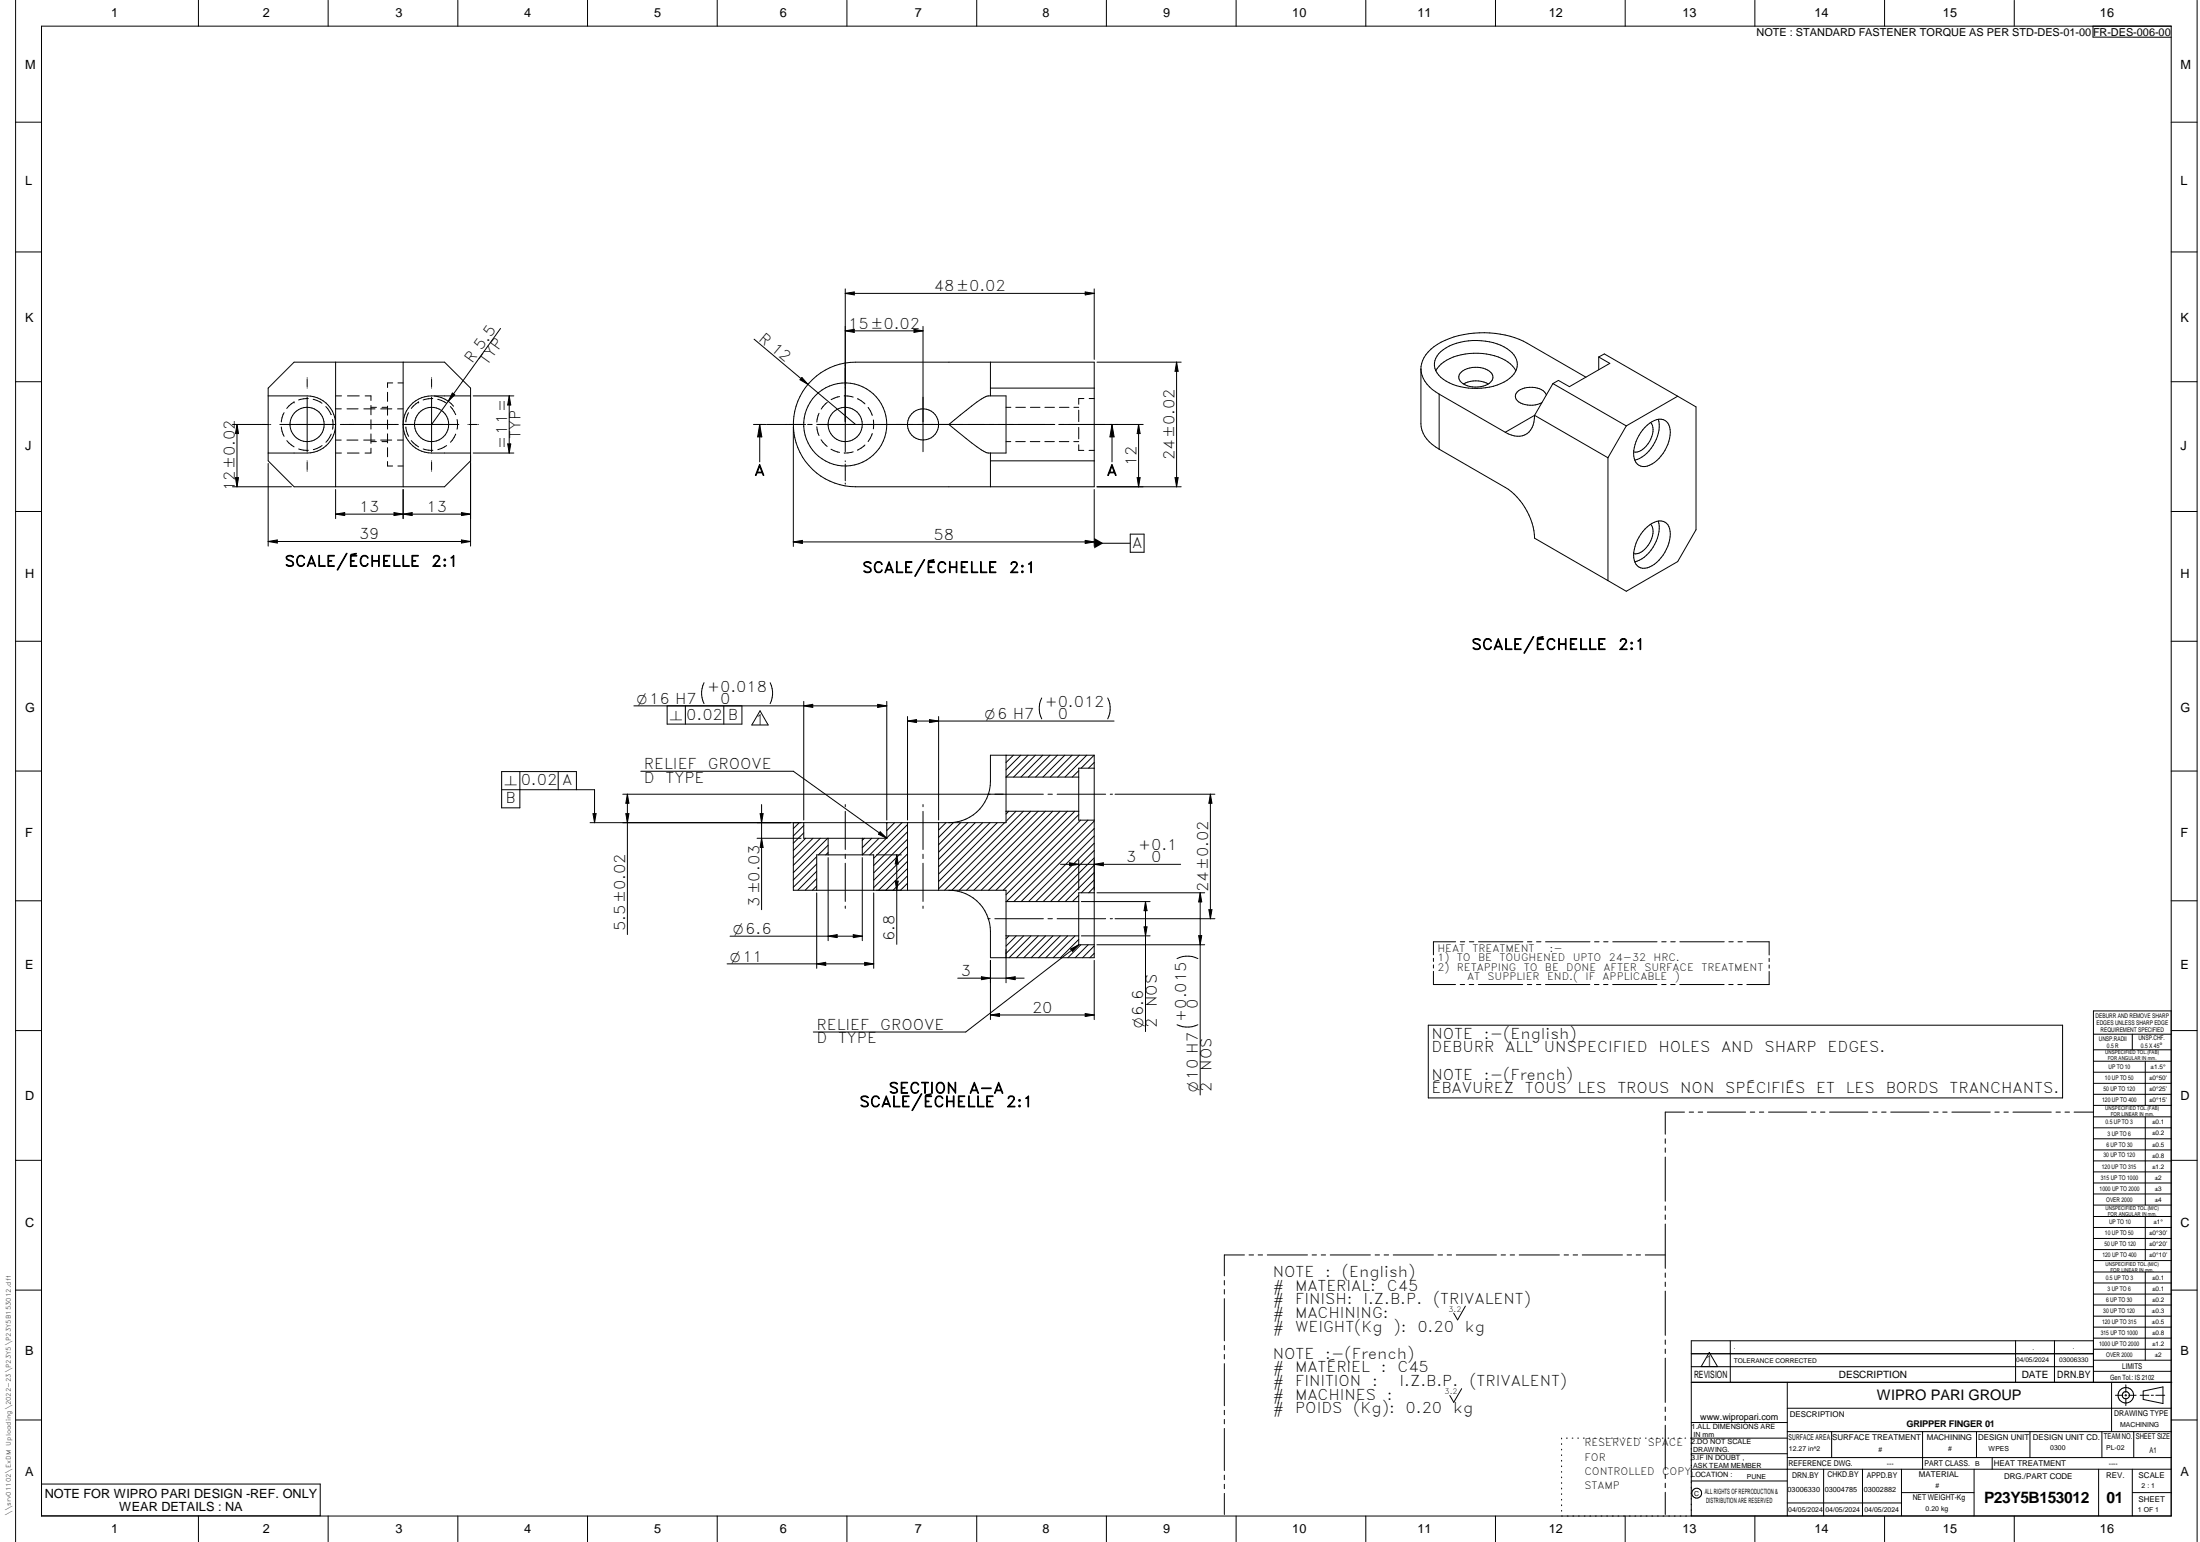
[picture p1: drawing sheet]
<svg xmlns="http://www.w3.org/2000/svg" width="848mm" height="594mm" viewBox="0 0 848 594" stroke-linecap="round" stroke-linejoin="round" font-family="sans-serif">
<g fill="none" stroke="#000" stroke-width=".39">
<path d="M6 .1v593.9M16 10.1h821v574h-821zM76.5 .1v10M126.5 .1v10M176.5 .1v10M226.5 .1v10M276.5 .1v10M326.5 .1v10M376.5 .1v10M426.5 .1v10M476.5 .1v10M526.5 .1v10"/>
<path d="M576.5 .1v10M626.5 .1v10M676.5 .1v10M726.5 .1v10M776.5 .1v10M806.8 10.1v4.2l30.2 .1M847 .1v593.9M6 47.1h10M837 47.1h10M6 97.1h10M837 97.1h10M325.8 113l3.5-.5v1.1z"/>
<path d="M325.8 111.3v62.7M325.8 113h96M418.3 112.5l3.5 .5-3.5 .6zM421.8 111.3v27.2M129.4 139.5v48M155.4 139.5v48M193 126.5l-26.6 37M290.7 130.7l39.1 32.8M325.8 127.5l3.5-.6v1.2zM325.8 127.5h30M352.3 126.9l3.5 .6-3.5 .6zM355.8 125.7v48.3"/>
<path d="M381.8 139.5v13M422.9 139.5h32.4M453.6 139.5v48M453.6 139.5l.6 3.5h-1.2zM554.6 136.3a20.9 20.9 0 0 1 18-4.9 15.3 15.3 0 0 1 11.6 6.2 6.1 6.1 0 0 1-2.2 8.2 23.6 23.6 0 0 1-26.6-.4 6.1 6.1 0 0 1-.8-9.1zM616.3 137.5l4.3 2.5-15.6 9-4.2-2.4-2.2 1.2M616.3 137.5v5M616.3 137.5l2.1-1.1 28.3 16.3M6 147.1h10M103.4 152.5h10a17.7 17.7 0 0 1 10.1 1.3 10.9 10.9 0 0 1 5.9 9.7M109.5 159l-.8 2-.2 1.6M113.4 154.9h.1"/>
<path d="M113.4 154.9l-2.9 2.5M118.4 145.5v.2M118.4 146.1v2.9M118.4 149.4v.1M118.4 153v21M118.8 153.5l-3.7 .6M120.7 153.8l3.4 1.6M125.6 156.6l2 3.2M129.4 152.5h2.3M129.4 157.5h2.2M133.8 157.5h4.2M133.9 152.5h4.6"/>
<path d="M140.3 157.5h4.3M140.8 152.5h2.2v1.8M143 156.9h2.1M143 156.2v3.6M146.8 157.5h4.2M147.3 156.9h2.1M149.4 151.1v3.5M149.4 156.5v3.5M151.4 147.5h-2v1.8M153.2 157.5h2.2M153.4 147.5h2M157.5 159l-.8 2-.2 1.6"/>
<path d="M161.4 154.9h.1M161.4 154.9l-2.9 2.5M166.4 153v21M166.4 145.5v.2M166.4 146.1v2.9M166.4 149.4v.1M166.8 153.5l-3.7 .6M167.4 152.6a10.8 10.8 0 0 1 5.4 2M168.7 153.8l3.4 1.6M172.8 154.6l2 1.9M173.6 156.6l2 3.2M174.4 151.4l.9 .7-2.5 2.5z"/>
<path d="M181.4 152.5h-15a11 11 0 0 0-11 11 11 11 0 0 0 11 11h15M182.4 152.5h15.7M196.3 152.5l.6 3.5h-1.2zM196.3 152.5v22M309.1 145.4l2.3 2.7-3-1.8zM313.2 146.2a23.8 23.8 0 0 1 16.6-6.7h92v48h-92a24 24 0 0 1-22.2-15 24 24 0 0 1 5.6-26.3zM315.7 159.2l-.8 3.4M318.9 155l-2.3 2.6M323.6 152.8l-3.2 1.2M325.4 152.5l3.5 .5M330.6 153.6l2.8 2M334.6 157l1.7 3.1"/>
<path d="M381.8 149.5h40M387.8 156.9h1.9M391.6 156.9h3.7M397.2 156.9h3.7M402.8 156.9h3.7M408.4 156.9h3.7M414 156.9h1.8M415.8 158v4.4M417.8 153.5h-2v2.2M419.9 153.5h1.9M547.8 142.1v21.2a11.7 11.7 0 0 0 7 9.8M553.5 142.9a14.7 14.7 0 0 1 11.3-6.5 22.8 22.8 0 0 1 17.5 3.9l2.1 2.6"/>
<path d="M554.8 151.8l25.5 14.7M554.8 151.8v21.3M562.9 143.8a9 9 0 0 1 12.3 .3 3.2 3.2 0 0 1-2.5 4.4 9.4 9.4 0 0 1-9.8-1.7 2.4 2.4 0 0 1 0-3zM573.7 147.9a10.3 10.3 0 0 0-9.6 0M596.1 152.2a6.5 6.5 0 0 0-7.4-2.9 4.4 4.4 0 0 0-4.5 3.4 4.5 4.5 0 0 0 4.7 3.3h2.9l2.6-.9M598.6 147.8l-7 12.2M598.6 147.8l28.3 16.3M611.4 145.3l-22.7-13.1a37.2 37.2 0 0 0-34.6 .5 11 11 0 0 0-6.2 10.8 13.1 13.1 0 0 0 6.9 8.3M646.7 152.7l-19.8 11.4M646.7 152.7l7.1 4.1v47.3l-7.1 12.3-19.8 11.4-7.1-4.1M837 147.1h10M89.6 163.5h14.2"/>
<path d="M91.4 163.5v24M91.4 163.5l.5 3.5h-1.1zM103.4 178.6v31.8M104.3 163.5h.1M107.9 163.5h21.5M108.5 164.5l.2 1.6 .8 2M110.6 169.8l2.8 2.4M115.1 173l2 .4 1.8 .1M118.4 177.5v.2M118.4 178.1v2.8M124.2 171.7l-3.4 1.5M127.7 167.3l-2.1 3.1"/>
<path d="M128.2 161.6l.2 1.9-.2 1.9M129.4 174.5h2.2M129.4 169.5h2.1M129.4 163.5a11 11 0 0 1-11 11h-15M131.2 163.5h22.3M133.7 169.5h4.3M133.9 174.5h4.5M140.2 169.5h4.3M143 170.1h2.1M143 172.7v1.8h-2.3M143 161.7v3.6M143 167.2v3.6"/>
<path d="M146.7 169.5h4.3M147.2 170.1h2.2M149.4 161.8v3.5M149.4 167.1v3.5M149.4 172.5v3.5M149.4 177.8v1.7h1.9M153.2 169.5h2.2M153.4 179.5h2M155.4 163.5h21.5M156.5 164.5l.2 1.6 .8 2M158.5 169.8l2.9 2.4M163.2 173l1.9 .4 1.8 .1"/>
<path d="M166.4 177.5v.2M166.4 178.1v2.8M172.2 171.7l-3.4 1.5M175.6 167.3h.1M175.6 167.3l-1.9 3.1M176.2 161.6l.2 1.9-.2 1.9M180.4 163.5h.1M180.9 163.5h2.9M181.4 177.5l-10 10h-58l-10-10v-28l10-10h58l10 10v60.9M182.4 174.5h15.7M184.2 163.5h.2M195.7 171h1.2l-.6 3.5z"/>
<path d="M290.4 163.5h4.8M292.9 163.5l.8 4.8h-1.6zM292.9 163.5v14.4M295.5 163.5h15.1M305.8 164.6v45.9M311.4 163.5h1.7M314.9 164.4l.8 3.4M314.9 163.5h91.7M316.5 169.4l2.4 2.6M320.3 173.1l3.3 1.2M325.8 177.5v.4M325.8 178.8v6.5"/>
<path d="M328.9 174.1l-3.5 .4M333.4 171.4l-2.8 2M336.3 167l-1.7 3.1M336.7 161.8v3.4M365.8 163.5a84.8 84.8 0 0 1 14.7-10.9l7.3-.1v22h-7.3a58.8 58.8 0 0 1-12.5-9.1zM381.8 174.5v13M381.8 177.5h40M387.8 170.1h1.8M391.5 170.1h3.7M397.2 170.1h3.7M402.8 170.1h3.6M408.3 170.1h3.7"/>
<path d="M413.9 170.1h1.9M415.8 164.7v4.4M415.8 171.4v2.1h2M419.8 173.5h2M428.7 163.5v14.4M428.7 163.5l.8 4.8h-1.6zM438.9 163.5l.6 3.5h-1.1zM438.9 163.5v24M440.7 163.5h-32.6M554.8 173.1l25.5 14.7a25.1 25.1 0 0 1 11.3 19.5l28.2 16.4M591.6 160l-11.3 6.5M591.6 160a7.4 7.4 0 0 1-4.7 7.9 8.8 8.8 0 0 1-6.6-1.4"/>
<path d="M591.6 160l28.2 16.4M619.8 176.4v47.3M626.9 164.1l-7.1 12.3M636.3 162.8a7 7 0 0 1-1 8.2 5.8 5.8 0 0 1-5.5 3.1M639.2 161.5a14.4 14.4 0 0 1-7.2 15.2l-1.8 .5M643.8 167.6a14.7 14.7 0 0 1-8.8 12 4.2 4.2 0 0 1-5.2-4.9 14.8 14.8 0 0 1 8.8-13 4.2 4.2 0 0 1 5.3 4.8l-.1 1.1M6 197.1h10M89.6 187.5h22.8M90.8 184h1.1l-.5 3.5zM118.4 181.4v.1M129.4 198.1h52M129.4 198.1l3.5-.6v1.1z"/>
<path d="M129.4 188.6v11.2M151.9 197.5l3.5 .6-3.5 .5zM155.4 198.1l3.5-.6v1.1zM155.4 188.6v11.2M166.4 181.4v.1M177.9 197.5l3.5 .6-3.5 .5zM325.8 186.1v.4M421.8 188.6v21.9M422.9 187.5h32.4M438.4 184h1.1l-.6 3.5zM453 184h1.2l-.6 3.5zM837 197.1h10"/>
<path d="M103.4 208.6l3.5-.6v1.2zM103.4 208.6h78M177.9 208l3.5 .6-3.5 .6zM305.8 208.8l3.5-.6v1.2zM305.8 208.8h116M418.3 208.2l3.5 .6-3.5 .6zM421.8 209.3h13.9M435.7 205.8h5.3v7h-5.3zM634.1 203.8a7.6 7.6 0 0 1 7-2.9 5 5 0 0 1 2.7 5.9 14.7 14.7 0 0 1-8.8 12 4 4 0 0 1-5.2-3.9 15 15 0 0 1 4.3-11.1zM636.3 202a6.9 6.9 0 0 1-1 8.1 5.8 5.8 0 0 1-5.5 3.2M639.2 200.7a14.1 14.1 0 0 1-9 15.8M6 247.1h10"/>
<path d="M837 247.1h10M244.3 271.9h97.5M257.2 271.9v7.1h28.8v-7.1M264.2 271.9v7.1M271.4 263a9.1 9.1 0 0 0 0 8.1M279 271.9v7.1M293 273.9l3.1 5.4h-6.3zM296.9 263a9.1 9.1 0 0 1 0 8.1M309.8 270.2v45.7M309.8 271.9l3.5-.5v1.1zM338.3 271.4l3.5 .5-3.5 .6zM341.8 270.2v45.7"/>
<path d="M349.8 277.8l3.5-.6v1.2zM349.8 276.1v39.8M349.8 277.8h79.7M358.3 277.2l3.5 .6-3.5 .6zM361.8 276.1v39.8M401.6 268.9a9 9 0 0 0 0 8M427 268.9a9 9 0 0 1 0 8M6 297.1h10M200.4 297.3v13.9h-7v-13.9h28.8v6.9M215.2 297.3v6.9M247 297.1h58.8l36 25.9M387.8 291v25.9h-160.3"/>
<path d="M387.8 299.4h28M390.7 291l-2.9 2.8M393.5 291l-5.7 5.6M396.3 291l-8.4 8.4M399.1 291l-8.4 8.4M402 291l-8.4 8.4M404.8 291l-8.4 8.4M407.6 291l-8.4 8.4M410.5 291l-8.5 8.4M413.3 291l-8.4 8.4M415.8 296.9l-2.5 2.5M416.1 291l-8.4 8.4"/>
<path d="M418.9 291l-8.4 8.4M421.8 291l-5 5M421.8 296h-6v20h6M421.8 293.8l-2.2 2.2M837 297.1h10M193.4 304.2h35.8v12.7M228.6 313.5h1.2l-.6 3.4zM241.3 313.5h1.1l-.5 3.4zM241.9 306v54M241.9 306l.5 3.5h-1.1zM293 313.5h1.2l-.6 3.4zM293.6 310v40.5"/>
<path d="M305.8 316.9v26.1h82v35.6M308.1 316.9l-2.3 2.3M309.8 316.9v6.1h32M309.8 318.1l-4 4M325.8 310v.8M325.8 312.6v14.7M341.8 316.9v6.1M342 316.9l-.2 .3M344.8 316.9l-3 3.1M347.7 316.9l-5.9 5.9M349.8 316.9v26.1M349.8 317.7l-13 13"/>
<path d="M355.8 310v.8M355.8 312.6v14.7M361.8 316.9v26.1M364.7 316.9l-2.9 2.9M365.8 316.9a15.9 15.9 0 0 0 16-16v-9.9h40v78h-40v-10.1a15.9 15.9 0 0 0-16-15.9M367.5 316.9l-5.7 5.7M370.3 316.9l-8.5 8.6M373.1 316.9l-11.3 11.4M376 316.9l-14.2 14.2M378.8 316.9l-17 17M381.6 316.9l-19.8 19.9M384.4 316.9l-22.6 22.7"/>
<path d="M387.3 316.9l-25.5 25.5M387.8 312.5h28M388.8 312.5l-1 1.1M391.7 312.5l-3.9 3.9M394.5 312.5l-30.4 30.5M397.3 312.5l-30.4 30.5M400.2 312.5l-30.4 30.5M402.2 306h-162.1M403 312.5l-30.4 30.5M404 306h1.7M405.8 312.5l-30.4 30.5M407.5 306h18.7"/>
<path d="M408.6 312.5l-30.4 30.5M411.5 312.5l-30.4 30.5M414.3 312.5l-30.4 30.5M415.8 313.9l-29.1 29.1M416.6 316l-28.8 28.7M419.4 316l-31.4 31.3M421.8 319.2l-28.1 28.1M421.8 316.4l-31 30.9M428 306h.8M429.9 306h38.4M466.6 306l.6 3.5h-1.2zM466.6 306v47.9"/>
<path d="M291.8 323h17M293.6 323l.6 3.5h-1.2zM309.8 320.9l-4 4M310.6 323l-4.8 4.7M313.4 323l-7.6 7.5M314.8 330l-9 9M314.8 332.9l-9 8.9M314.8 338.5l-4.4 4.5M314.8 335.7l-7.2 7.3M316.2 323l-10.4 10.4M319.1 323l-13.3 13.2M319.2 323v6.4"/>
<path d="M319.2 330.4v32M319.2 325.6l-3.7 3.8M319.2 328.5l-.9 .9M325.8 329.1v1.7M325.8 332.6v14.7M332.4 323v6.4M332.4 330.4v32M333.2 323l-.8 .7M336 323l-3.6 3.6M337.9 329.4h9.5M338.8 323l-6.4 6.4M339.3 320.5l2.5 2.5-3.2-1.6z"/>
<path d="M341.7 323l-6.4 6.4M345.1 339.5h1.1l-.5 3.5zM345.7 329.4l.5 3.5h-1.1zM345.7 329.4v34.4M349.8 337.4l-5.5 5.6M349.8 320.5l-13 13M349.8 323.3l-13 13M349.8 326.1l-13 13M349.8 329l-13 13M349.8 334.6l-8.3 8.4M349.8 331.8l-11.1 11.2M355.8 329.1v1.7"/>
<path d="M355.8 332.6v14.7M408.8 333h46.3M412.3 332.4l3.5 .6-3.5 .5zM415.8 331.2v11.7M421.8 333l3.5-.6v1.1zM421.8 336.2l-11.2 11.1M421.8 327.7l-19.7 19.6M421.8 339l-4.9 5M421.8 330.5l-16.8 16.8M421.8 322l-25.3 25.3M421.8 333.3l-14 14M421.8 324.9l-22.5 22.4"/>
<path d="M6 347h10M314.8 341.3l-1.6 1.7M314.8 344v29.1M325.8 349.1v.9M336.8 343v-13.6h-22v13.6M336.8 344v29.1M349.8 340.3l-2.7 2.7M355.8 349.1v.9M380.8 353.9h.9M383.5 353.9h18.7M387.8 347.3h28M404 353.9h1.7"/>
<path d="M407.5 353.9h18.7M415.8 345l-2.4 2.3M416.9 347.3h26.5M421.8 344h-6v20M421.8 341.8l-2.1 2.2M422.9 344h41.5M428 353.9h.8M429.9 353.9h38.4M441 357.1h1.2l-.6 3.5zM441.6 347.3v50.1M441.6 347.3l.6 3.6h-1.2zM462.7 344v77.9"/>
<path d="M462.7 344l.6 3.5h-1.2zM466 350.5h1.2l-.6 3.4zM837 347h10M280.3 371.3h56.5M281.4 360.7h51M314.8 371.3l3.5-.5v1.1zM319.2 360.7l3.5-.6v1.1zM328.9 360.1l3.5 .6-3.5 .5zM333.3 370.8l3.5 .5-3.5 .6zM369.2 376.9h25.6M378.3 376.3l3.5 .6-3.5 .5zM381.8 370v22.8"/>
<path d="M387.8 360.6h28M387.8 376.9l3.5-.6v1.1zM388.9 360.6l-1.1 1.1M391.8 360.6l-4 3.9M394.6 360.6l-6.8 6.7M397.4 360.6l-8.4 8.4M400.3 360.6l-8.5 8.4M403.1 360.6l-8.4 8.4M405.9 360.6l-8.4 8.4M408.7 360.6l-8.4 8.4M411.6 360.6l-8.5 8.4M412.7 365.6l3.1-1.6-2.4 2.6z"/>
<path d="M414.4 360.6l-8.4 8.4M415.8 364h6M415.8 364l-43.5 33.6h-58.8M415.8 362l-7 7M416.6 364l-5 5M416.9 360.6h26.5M419.5 364l-5 5M421.8 370v22.8M421.8 367.3l-1.7 1.7M421.8 364.4l-4.5 4.6M422.9 364h41.5M461.8 369.3a9 9 0 0 0-8.1 0"/>
<path d="M462.1 360.5h1.2l-.6 3.5zM552.6 369.2v1.2M552.6 371.7v1.3M552.6 374.2v5.1h8.5M561.1 362.8h-8.5v5.1M562.9 379.3h1.7M562.9 362.8h1.7M566.4 379.3h1.7M566.4 362.8h1.8M569.9 379.3h17.1M569.9 362.8h17.1M588.8 379.3h1.7"/>
<path d="M588.8 362.8h1.7M592.3 379.3h1.7M592.3 362.8h1.7M595.8 379.3h17.1M595.8 362.8h17.1M614.6 379.3h1.8M614.7 362.8h1.7M618.2 379.3h1.6M618.2 362.8h1.7M621.7 379.3h17M621.7 362.8h17.1M640.5 379.3h1.7"/>
<path d="M640.6 362.8h1.7M644 379.3h1.8M644.1 362.8h1.7M647.5 379.3h17.1M647.6 362.8h17.1M666.4 379.3h1.7M666.5 362.8h1.6M669.9 379.3h1.7M670 362.8h1.7M673.4 362.8h8.6v5.1M682 374.3v5h-8.6M682 369.2v1.3"/>
<path d="M682 371.8v1.2M6 397h10M381.8 391l3.5-.5v1.1zM381.8 391h40M418.3 390.5l3.5 .5-3.5 .6zM453.7 394.8a9.4 9.4 0 0 0 8.1 0M550.6 395h244.5v28h-244.5zM807 398.4h30M822 398.4v6.1M837 397h10M837 389.5h-30v143.1M807 404.5h30"/>
<path d="M807 408.9h30M807 413.1h30M807 417.4h30M827 408.9v17M641.9 438.7v1.8M649.4 428.5h-7.5v8.5M651.2 428.5h1.7M654.6 428.5h1.8M658.2 428.5h14.7M674.7 428.5h1.7M678.2 428.5h1.7M681.7 428.5h14.8"/>
<path d="M698.3 428.5h1.7M701.8 428.5h1.7M705.3 428.5h14.7M721.9 428.5h1.7M725.3 428.5h1.8M728.9 428.5h14.7M745.4 428.5h1.7M748.9 428.5h1.7M752.4 428.5h14.8M769 428.5h1.7M772.5 428.5h1.7M776 428.5h14.7"/>
<path d="M792.6 428.5h1.7M796 428.5h1.8M799.5 428.5h7.4M807 421.6h30M807 425.9h30M807 430.3h30M807 434.5h30M807 438.7h30M827 430.3v34M6 447h10M641.9 442.3v1.6M641.9 445.8v17"/>
<path d="M807 443h30M807 447.3h30M807 451.5h30M807 455.8h30M807 460h30M837 447h10M641.9 464.6v1.7M641.9 468.1v1.7M641.9 471.6v17.1M807 464.3h30M807 468.7h30M807 472.9h30"/>
<path d="M807 477.1h30M827 468.7v16.9M6 497h10M472 493.4v1.6M472 496.8v1.8M479.7 483.5h-7.7v8M481.5 483.5h1.7M485 483.5h1.7M488.5 483.5h15.5M505.8 483.5h1.7M509.3 483.5h1.7M512.8 483.5h15.5"/>
<path d="M530.1 483.5h1.7M533.6 483.5h1.7M537.1 483.5h15.5M554.4 483.5h1.7M557.9 483.5h1.7M561.4 483.5h15.5M578.7 483.5h1.6M582.2 483.5h1.7M585.6 483.5h15.5M603 483.5h1.6M606.4 483.5h1.8M609.9 483.5h15.5"/>
<path d="M627.2 483.5h1.7M630.7 483.5h1.7M634.2 483.5h7.7M641.9 490.4v1.7M641.9 493.9v1.7M641.9 497.4v17.1M807 481.4h30M807 485.6h30M807 490.1h30M807 494.3h30M807 498.6h30M827 490.1v33.9"/>
<path d="M837 497h10M472 500.3v16.3M472 518.3v1.8M564.9 503.2l-3 5.3-1.5-2.6M641.9 516.3v1.6M641.9 519.8v1.7M667 516.6v16M777 516.6v16M792 516.6v16M807 502.8h30M807 507.1h30M807 511.3h30"/>
<path d="M807 515.5h30M807 519.8h30M807 516.6h-155v67.5M472 521.8v1.7M472 525.4v16.2M563.5 535l-3.1 5.3-1.5-2.7M641.9 523.2v17.1M652 532.6h185.2M652 521.5h155M652 526.5h155M658.9 521l3.2 5.5h-6.3zM689 532.6v51.4"/>
<path d="M807 524h30M807 528.3h30M814 532.6v19M815.5 537.5h2.8M819.1 537.5h.7M819.5 533.5v2.9M819.5 537.2v.7M819.5 538.7v2.8M820.6 537.5h2.9M825 537.5h3.4M826.2 535.9l7.6-1.6v6.4l-7.6-1.5zM829.3 537.5h.8"/>
<path d="M831 537.5h3.5M6 547.1h10M472 543.3v1.7M472 546.9v1.7M472 550.3v16.2M602 554.1v.3M602 556.2v.3M602 558.3v.3M603.8 554.1h.4M606 554.1h.3M608.2 554.1h.3M610.4 554.1h.3"/>
<path d="M612.6 554.1h.3M614.7 554.1h.3M616.9 554.1h.3M619.1 554.1h.3M621.2 554.1h.3M623.4 554.1h.3M625.6 554.1h.3M627.8 554.1h.3M629.9 554.1h.4M632.1 554.1h.3M634.3 554.1h.3M636.5 554.1h.3"/>
<path d="M638.6 554.1h.3M640.8 554.1h.3M641.9 542.1v1.7M641.9 545.6v1.7M641.9 549.1v17M643 554.1h.3M645.2 554.1h.3M647.3 554.1h.4M649.5 554.1h.3M652 548h37M689 542.5h148M689 551.6h148"/>
<path d="M689 554.1h-37.3M706.1 551.6v10M741.1 551.6v14.4M761.9 551.6v10M782.5 551.6v10M810.3 551.6v10M822.5 551.6v10M837 547.1h10M16 571.8h107.4v12.2h-107.4M472 568.3v1.8M472 571.8v1.7M472 575.4v8.1"/>
<path d="M602 560.5v.3M602 562.6v.3M602 564.8v.3M602 566.9v.3M602 569v.3M602 571.2v.3M602 573.3v.4M602 575.5v.3M602 577.6v.3M602 579.8v.3M641.9 567.9v1.7M641.9 571.4v1.8"/>
<path d="M641.9 574.9v8.6M652 570.6h37M652 560.1h37M689 561.6h148M689 579h44M703 566v18M718 566v18M733 575.1h28M733 566v18M761 566v18M768 561.6v4.4M809 566v18"/>
<path d="M822 566v18M822 575.1h15M837 566h-185M76.5 584.1v9.9M126.5 584.1v9.9M176.5 584.1v9.9M226.5 584.1v9.9M276.5 584.1v9.9M326.5 584.1v9.9M376.5 584.1v9.9M426.5 584.1v9.9M476.5 584.1v9.9"/>
<path d="M526.5 584.1v9.9M576.5 584.1v9.9M602 581.9v.3M626.5 584.1v9.9M652 584h185M676.5 584.1v9.9M726.5 584.1v9.9M776.5 584.1v9.9"/>
<circle cx="118.4" cy="163.5" r="6.6"/>
<circle cx="166.4" cy="163.5" r="6.6"/>
<circle cx="325.8" cy="163.5" r="6.6"/>
<circle cx="325.8" cy="163.5" r="16"/>
<circle cx="355.8" cy="163.5" r="6"/>
<circle cx="819.5" cy="537.5" r="2.99"/>
<circle cx="819.5" cy="537.5" r="1.39"/>
<circle cx="654.1" cy="575.3" r="1.9"/>
</g>
<g fill="#000">
<path d="M325.8 113l3.5-.5v1.1zM418.3 112.5l3.5 .5-3.5 .6zM325.8 127.5l3.5-.6v1.2zM352.3 126.9l3.5 .6-3.5 .6zM174.4 151.4l.9 .7-2.5 2.5zM196.3 152.5l.6 3.5h-1.2zM309.1 145.4l2.3 2.7-3-1.8zM453.6 139.5l.6 3.5h-1.2zM91.4 163.5l.5 3.5h-1.1zM195.7 171h1.2l-.6 3.5zM292.9 163.5l.8 4.8h-1.6zM428.7 163.5l.8 4.8h-1.6z"/>
<path d="M438.9 163.5l.6 3.5h-1.1zM90.8 184h1.1l-.5 3.5zM129.4 198.1l3.5-.6v1.1zM151.9 197.5l3.5 .6-3.5 .5zM155.4 198.1l3.5-.6v1.1zM177.9 197.5l3.5 .6-3.5 .5zM438.4 184h1.1l-.6 3.5zM453 184h1.2l-.6 3.5zM103.4 208.6l3.5-.6v1.2zM177.9 208l3.5 .6-3.5 .6zM305.8 208.8l3.5-.6v1.2zM418.3 208.2l3.5 .6-3.5 .6z"/>
<path d="M421.8 207.3l3.5 2-3.5 2zM309.8 271.9l3.5-.5v1.1zM338.3 271.4l3.5 .5-3.5 .6zM349.8 277.8l3.5-.6v1.2zM358.3 277.2l3.5 .6-3.5 .6zM228.6 313.5h1.2l-.6 3.4zM241.3 313.5h1.1l-.5 3.4zM241.9 306l.5 3.5h-1.1zM293 313.5h1.2l-.6 3.4zM466.6 306l.6 3.5h-1.2zM293.6 323l.6 3.5h-1.2zM339.3 320.5l2.5 2.5-3.2-1.6z"/>
<path d="M345.7 329.4l.5 3.5h-1.1zM345.1 339.5h1.1l-.5 3.5zM412.3 332.4l3.5 .6-3.5 .5zM421.8 333l3.5-.6v1.1zM441.6 347.3l.6 3.6h-1.2zM441 357.1h1.2l-.6 3.5zM462.7 344l.6 3.5h-1.2zM466 350.5h1.2l-.6 3.4zM314.8 371.3l3.5-.5v1.1zM319.2 360.7l3.5-.6v1.1zM328.9 360.1l3.5 .6-3.5 .5zM333.3 370.8l3.5 .5-3.5 .6z"/>
<path d="M378.3 376.3l3.5 .6-3.5 .5zM387.8 376.9l3.5-.6v1.1zM412.7 365.6l3.1-1.6-2.4 2.6zM462.1 360.5h1.2l-.6 3.5zM381.8 391l3.5-.5v1.1zM418.3 390.5l3.5 .5-3.5 .6z"/>
</g>
<g font-size="6">
<text x="764.8" y="578.9">P23Y5B153012</text>
<text x="812.1" y="578.9">01</text>
</g>
<g font-size="5.7">
<text x="360" y="112.2">48±0.02</text>
<text x="292.2" y="130.8" transform="rotate(40 292.2 130.8)">R 12</text>
<text x="327" y="126.6">15±0.02</text>
<text x="182.1" y="140.2" transform="rotate(-54 182.1 140.2)">R 5.5</text>
<text x="187.8" y="141.2" transform="rotate(-54 187.8 141.2)">TYP</text>
<text x="195.5" y="173.1" transform="rotate(-90 195.5 173.1)">=11=</text>
<text x="200.7" y="169.1" transform="rotate(-90 200.7 169.1)">TYP</text>
<text x="438.1" y="179.5" transform="rotate(-90 438.1 179.5)">12</text>
<text x="452.7" y="177.4" transform="rotate(-90 452.7 177.4)">24±0.02</text>
<text x="290.8" y="183.2">A</text>
<text x="426.6" y="183.2">A</text>
<text x="90.5" y="189.4" transform="rotate(-90 90.5 189.4)">12±0.02</text>
<text x="138.4" y="197.2">13</text>
<text x="164.4" y="197.2">13</text>
<text x="138.4" y="207.8">39</text>
<text x="359.9" y="207.9">58</text>
<text x="436.4" y="211">A</text>
<text x="109.7" y="218.2">SCALE/ÉCHELLE</text>
<text x="166.3" y="218.2">2:1</text>
<text x="332.4" y="220.6">SCALE/ÉCHELLE</text>
<text x="388.9" y="220.6">2:1</text>
<text x="567.2" y="250.3">SCALE/ÉCHELLE</text>
<text x="623.8" y="250.3">2:1</text>
<text x="272.6" y="266.5">+0.018</text>
<text x="277.6" y="271.1">0</text>
<text x="402.8" y="272.4">+0.012</text>
<text x="264.5" y="277.2">0.02 B</text>
<text x="291" y="279.2">1</text>
<text x="407.8" y="276.9">0</text>
<text x="248.2" y="296.2">RELIEF</text>
<text x="272.8" y="296.2">GROOVE</text>
<text x="200.7" y="302.5">0.02 A</text>
<text x="248.2" y="301.5">D</text>
<text x="256.6" y="301.5">TYPE</text>
<text x="194.9" y="309.5">B</text>
<text x="438.8" y="327.6">+0.1</text>
<text x="434.1" y="332.1">3</text>
<text x="443.7" y="332.1">0</text>
<text x="465.7" y="343.8" transform="rotate(-90 465.7 343.8)">24±0.02</text>
<text x="292.7" y="349.2" transform="rotate(-90 292.7 349.2)">3±0.03</text>
<text x="241" y="358.8" transform="rotate(-90 241 358.8)">5.5±0.02</text>
<text x="344.8" y="362.6" transform="rotate(-90 344.8 362.6)">6.8</text>
<text x="370.4" y="376">3</text>
<text x="446" y="388.1" transform="rotate(-90 446 388.1)">NOS</text>
<text x="461.8" y="388.6" transform="rotate(-90 461.8 388.6)">0</text>
<text x="397.8" y="390.2">20</text>
<text x="457.2" y="393.6" transform="rotate(-90 457.2 393.6)">+0.015</text>
<text x="314.7" y="396.7">RELIEF</text>
<text x="314.7" y="402">D</text>
<text x="323.1" y="402">TYPE</text>
<text x="339.3" y="396.7">GROOVE</text>
<text x="446" y="396.2" transform="rotate(-90 446 396.2)">2</text>
<text x="551.8" y="400.2">NOTE</text>
<text x="572" y="400.2">:-(English)</text>
<text x="551.8" y="405.5">DEBURR</text>
<text x="580.3" y="405.5">ALL</text>
<text x="595.2" y="405.5">UNSPECIFIED</text>
<text x="639.3" y="405.5">HOLES</text>
<text x="663.5" y="405.5">AND</text>
<text x="680.1" y="405.5">SHARP</text>
<text x="704.5" y="405.5">EDGES.</text>
<text x="467" y="412.5" transform="rotate(-90 467 412.5)">NOS</text>
<text x="551.8" y="416">NOTE</text>
<text x="572" y="416">:-(French)</text>
<text x="342.6" y="421.2">SECTION</text>
<text x="373.6" y="421.2">A-A</text>
<text x="467" y="420.6" transform="rotate(-90 467 420.6)">2</text>
<text x="551.8" y="421.3">ÉBAVUREZ</text>
<text x="587.8" y="421.3">TOUS</text>
<text x="608.1" y="421.3">LES</text>
<text x="623.5" y="421.3">TROUS</text>
<text x="647.7" y="421.3">NON</text>
<text x="665.1" y="421.3">SPÉCIFIÉS</text>
<text x="700.2" y="421.3">ET</text>
<text x="711.5" y="421.3">LES</text>
<text x="726.9" y="421.3">BORDS</text>
<text x="751.5" y="421.3">TRANCHANTS.</text>
<text x="331.3" y="426.5">SCALE/ÉCHELLE</text>
<text x="387.8" y="426.5">2:1</text>
<text x="490.6" y="492">NOTE</text>
<text x="510.8" y="492">:</text>
<text x="517.3" y="492">(English)</text>
<text x="490.6" y="497.2">#</text>
<text x="499.2" y="497.2">MATERIAL:</text>
<text x="534.7" y="497.2">C45</text>
<text x="490.6" y="502.5">#</text>
<text x="499.2" y="502.5">FINISH:</text>
<text x="525.6" y="502.5">I.Z.B.P.</text>
<text x="552.4" y="502.5">(TRIVALENT)</text>
<text x="490.6" y="507.7">#</text>
<text x="499.2" y="507.7">MACHINING:</text>
<text x="490.6" y="513">#</text>
<text x="499.2" y="513">WEIGHT(Kg</text>
<text x="537.2" y="513">):</text>
<text x="546.4" y="513">0.20</text>
<text x="564.7" y="513">kg</text>
<text x="490.6" y="523.5">NOTE</text>
<text x="510.8" y="523.5">:-(French)</text>
<text x="657" y="526.4">1</text>
<text x="490.6" y="528.7">#</text>
<text x="490.6" y="534">#</text>
<text x="499.2" y="528.7">MATÉRIEL</text>
<text x="499.2" y="534">FINITION</text>
<text x="529" y="534">:</text>
<text x="532.3" y="528.7">:</text>
<text x="538.7" y="528.7">C45</text>
<text x="539.5" y="534">I.Z.B.P.</text>
<text x="566.4" y="534">(TRIVALENT)</text>
<text x="490.6" y="539.2">#</text>
<text x="499.2" y="539.2">MACHINES</text>
<text x="534.7" y="539.2">:</text>
<text x="490.6" y="544.5">#</text>
<text x="499.2" y="544.5">POIDS</text>
<text x="521.7" y="544.5">(Kg):</text>
<text x="541.9" y="544.5">0.20</text>
<text x="560.1" y="544.5">kg</text>
</g>
<text font-size="5.6" x="723.5" y="539.3">WIPRO PARI GROUP</text>
<g font-size="5.4">
<text x="245.5" y="271.1">O16 H7</text>
<text x="258.3" y="277.2">n</text>
<text x="379.6" y="276.9">O6 H7</text>
<text x="194.5" y="302.5">n</text>
<text x="282.6" y="359.8">O6.6</text>
<text x="281.5" y="370.5">O11</text>
<text x="440.7" y="396.2" transform="rotate(-90 440.7 396.2)">O6.6</text>
<text x="461.8" y="420.6" transform="rotate(-90 461.8 420.6)">O10 H7</text>
</g>
<g font-size="4.9">
<text x="42.9" y="6.6">1</text>
<text x="101.3" y="6.7">2</text>
<text x="152.5" y="6.7">3</text>
<text x="202.1" y="6.7">4</text>
<text x="252.1" y="6.7">5</text>
<text x="300.6" y="6.7">6</text>
<text x="352.6" y="6.7">7</text>
<text x="401.9" y="6.7">8</text>
<text x="448.4" y="6.7">9</text>
<text x="498.1" y="6.7">10</text>
<text x="546.4" y="6.7">11</text>
<text x="597" y="6.7">12</text>
<text x="648.5" y="6.6">13</text>
<text x="699.4" y="6.6">14</text>
<text x="749" y="6.7">15</text>
<text x="809.5" y="6.6">16</text>
<text x="9.7" y="26.7">M</text>
<text x="840.6" y="26.7">M</text>
<text x="9.7" y="71.4">L</text>
<text x="840.6" y="71.4">L</text>
<text x="9.7" y="124.2">K</text>
<text x="840.6" y="124.2">K</text>
<text x="9.7" y="173.4">J</text>
<text x="840.6" y="173.4">J</text>
<text x="9.7" y="222.7">H</text>
<text x="840.6" y="222.7">H</text>
<text x="9.7" y="274.3">G</text>
<text x="840.6" y="274.3">G</text>
<text x="9.7" y="322.6">F</text>
<text x="840.6" y="322.6">F</text>
<text x="9.7" y="373.3">E</text>
<text x="840.6" y="373.3">E</text>
<text x="9.7" y="423.8">D</text>
<text x="840.6" y="423.8">D</text>
<text x="9.7" y="472.8">C</text>
<text x="840.6" y="472.8">C</text>
<text x="9.7" y="522.1">B</text>
<text x="840.6" y="522.1">B</text>
<text x="9.7" y="568.7">A</text>
<text x="840.6" y="568.7">A</text>
<text x="17.2" y="577">NOTE FOR WIPRO PARI DESIGN -REF. ONLY</text>
<text x="45.9" y="582.3">WEAR DETAILS : NA</text>
<text x="42.9" y="590.6">1</text>
<text x="101.3" y="590.7">2</text>
<text x="152.5" y="590.7">3</text>
<text x="202.1" y="590.7">4</text>
<text x="252.1" y="590.7">5</text>
<text x="300.6" y="590.7">6</text>
<text x="352.6" y="590.7">7</text>
<text x="401.9" y="590.7">8</text>
<text x="448.4" y="590.7">9</text>
<text x="498.1" y="590.7">10</text>
<text x="546.4" y="590.7">11</text>
<text x="597" y="590.7">12</text>
<text x="648.5" y="590.6">13</text>
<text x="699.4" y="590.5">14</text>
<text x="749" y="590.7">15</text>
<text x="809.5" y="590.5">16</text>
</g>
<text font-size="4.2" x="677.1" y="13.9">NOTE : STANDARD FASTENER TORQUE AS PER STD-DES-01-00FR-DES-006-00</text>
<g font-size="3.9">
<text x="554.1" y="366.8">HEAT</text>
<text x="554.1" y="370.4">1)</text>
<text x="561.6" y="370.4">TO</text>
<text x="567.6" y="366.8">TREATMENT</text>
<text x="569.8" y="370.4">BE</text>
<text x="578" y="370.4">TOUGHENED</text>
<text x="597.3" y="366.8">:-</text>
<text x="606.3" y="370.4">UPTO</text>
<text x="620.2" y="370.4">24-32</text>
<text x="637.5" y="370.4">HRC.</text>
<text x="554.1" y="374">2)</text>
<text x="561.6" y="374">RETAPPING</text>
<text x="565.6" y="377.6">AT</text>
<text x="573.4" y="377.6">SUPPLIER</text>
<text x="587.4" y="374">TO</text>
<text x="595.6" y="374">BE</text>
<text x="596.4" y="377.6">END.(</text>
<text x="603.8" y="374">DONE</text>
<text x="611.2" y="377.6">IF</text>
<text x="617.8" y="377.6">APPLICABLE</text>
<text x="618.2" y="374">AFTER</text>
<text x="633.9" y="374">SURFACE</text>
<text x="645.6" y="377.6">)</text>
<text x="655.9" y="374">TREATMENT</text>
<text x="653" y="530.9">REVISION</text>
<text x="708.9" y="530.9">DESCRIPTION</text>
<text x="779.4" y="530.9">DATE</text>
<text x="793.1" y="530.9">DRN.BY</text>
<text x="610.8" y="557.1">RESERVED</text>
<text x="635.2" y="557.1">SPACE</text>
<text x="610.8" y="562.7">FOR</text>
<text x="610.8" y="568.3">CONTROLLED</text>
<text x="640.7" y="568.3">COPY</text>
<text x="610.8" y="573.8">STAMP</text>
</g>
<text font-size="3.6" x="734.9" y="549.8">GRIPPER FINGER 01</text>
<text font-size="3.5" x="655.4" y="547.1">www.wipropari.com</text>
<g font-size="3.1">
<text x="818.1" y="527.3">LIMITS</text>
<text x="815" y="545.5">DRAWING TYPE</text>
<text x="690" y="546.1">DESCRIPTION</text>
<text x="689.5" y="554.6">SURFACE AREA</text>
<text x="706.2" y="554.6">SURFACE TREATMENT</text>
<text x="742.7" y="554.6">MACHINING</text>
<text x="762.5" y="554.6">DESIGN UNIT</text>
<text x="783.6" y="554.6">DESIGN UNIT CD.</text>
<text x="811" y="554.4">TEAM NO.</text>
<text x="823.3" y="554.5">SHEET SIZE</text>
<text x="828.6" y="559.9">A1</text>
<text x="689.4" y="564.9">REFERENCE DWG.</text>
<text x="690.8" y="569.3">DRN.BY</text>
<text x="704.4" y="569.2">CHKD.BY</text>
<text x="719.6" y="569.3">APPD.BY</text>
<text x="739.7" y="569.1">MATERIAL</text>
<text x="741.8" y="564.7">PART CLASS.</text>
<text x="768.6" y="564.7">HEAT TREATMENT</text>
<text x="772.5" y="569.7">DRG./PART CODE</text>
<text x="811.9" y="569.3">REV.</text>
<text x="824.4" y="569.4">SCALE</text>
<text x="737.3" y="578">NET WEIGHT-Kg</text>
<text x="824.4" y="578.5">SHEET</text>
</g>
<text font-size="3" x="832.4" y="403.9">°</text>
<g font-size="2.8">
<text x="558.3" y="505.4">3.2</text>
<text x="813.4" y="531.5">Gen Tol.: IS 2102</text>
<text x="556.9" y="537.2">3.2</text>
<text x="652.1" y="550.4">1.ALL DIMENSIONS ARE</text>
<text x="652" y="556.4">2.DO NOT SCALE</text>
<text x="652" y="562.5">3.IF IN DOUBT ,</text>
<text x="652" y="569.2">LOCATION :</text>
<text x="657.2" y="575.8">ALL RIGHTS OF REPRODUCTION &amp;</text>
<text x="689.1" y="575">03006330</text>
<text x="703.4" y="574.9">03004785</text>
<text x="718.4" y="575">03002882</text>
<text x="657.7" y="579.2">DISTRIBUTION ARE RESERVED</text>
</g>
<g font-size="2.7">
<text x="817.3" y="549.9">MACHINING</text>
<text x="652.9" y="553.5">IN mm</text>
<text x="652.7" y="559.5">DRAWING.</text>
<text x="689.6" y="559.1">12.27 in^2</text>
<text x="724.1" y="559.2">#</text>
<text x="751" y="559.1">#</text>
<text x="766.6" y="559">WPES</text>
<text x="790.3" y="558.8">0300</text>
<text x="811.9" y="558.8">PL-02</text>
<text x="652.7" y="565.5">ASK TEAM MEMBER</text>
<text x="673.4" y="569.6">PUNE</text>
<text x="727.4" y="564.9">---</text>
<text x="761.4" y="564.9">B</text>
<text x="812.9" y="564.9">----</text>
<text x="746.1" y="573.2">#</text>
<text x="825.6" y="573.4">2 : 1</text>
<text x="653.1" y="576.3">C</text>
<text x="689.4" y="582.4">04/05/2024</text>
<text x="703.7" y="582.5">04/05/2024</text>
<text x="718.7" y="582.6">04/05/2024</text>
<text x="742.3" y="582.2">0.20 kg</text>
<text x="824.1" y="582.4">1 OF 1</text>
</g>
<g font-size="2.5">
<text x="807.8" y="392">DEBURR AND REMOVE SHARP</text>
<text x="808.2" y="394.8">EDGES UNLESS SHARP EDGE</text>
<text x="809.1" y="400.9">UNSP.RADII</text>
<text x="809.8" y="397.6">REQUIREMENT SPECIFIED</text>
<text x="824.4" y="400.7">UNSP.CHF.</text>
<text x="812.2" y="403.6">0.5 R</text>
<text x="825.3" y="403.9">0.5 X 45</text>
<text x="812.8" y="411.8">UP TO 10</text>
<text x="829.1" y="411.9">±1.5°</text>
<text x="811.4" y="416.1">10 UP TO 50</text>
<text x="828.5" y="416.1">±0°50'</text>
<text x="810.4" y="424.5">120 UP TO 400</text>
<text x="810.9" y="420.3">50 UP TO 120</text>
<text x="828.5" y="424.5">±0°15'</text>
<text x="828.5" y="420.3">±0°25'</text>
<text x="811.7" y="433.2">0.5 UP TO 3</text>
<text x="812.5" y="437.5">3 UP TO 6</text>
<text x="829.6" y="437.4">±0.2</text>
<text x="829.6" y="433.2">±0.1</text>
<text x="812" y="441.7">6 UP TO 30</text>
<text x="829.6" y="441.7">±0.5</text>
<text x="810.9" y="445.9">30 UP TO 120</text>
<text x="829.6" y="446">±0.8</text>
<text x="809.9" y="454.4">315 UP TO 1000</text>
<text x="810.3" y="450.2">120 UP TO 315</text>
<text x="829.6" y="450.2">±1.2</text>
<text x="830.7" y="454.4">±2</text>
<text x="809.4" y="458.7">1000 UP TO 2000</text>
<text x="830.6" y="458.7">±3</text>
<text x="811.9" y="463">OVER 2000</text>
<text x="830.7" y="463">±4</text>
<text x="813.1" y="471.6">UP TO 10</text>
<text x="830.1" y="471.6">±1°</text>
<text x="811.4" y="475.9">10 UP TO 50</text>
<text x="828.5" y="475.9">±0°30'</text>
<text x="810.4" y="484.4">120 UP TO 400</text>
<text x="811.2" y="480.1">50 UP TO 120</text>
<text x="828.5" y="484.4">±0°10'</text>
<text x="828.5" y="480.1">±0°20'</text>
<text x="811.7" y="493">0.5 UP TO 3</text>
<text x="812.4" y="497.2">3 UP TO 6</text>
<text x="829.6" y="497.3">±0.1</text>
<text x="829.6" y="493">±0.1</text>
<text x="811.9" y="501.5">6 UP TO 30</text>
<text x="829.6" y="501.5">±0.2</text>
<text x="810.8" y="505.8">30 UP TO 120</text>
<text x="829.6" y="505.8">±0.3</text>
<text x="809.8" y="514.3">315 UP TO 1000</text>
<text x="810.3" y="510.1">120 UP TO 315</text>
<text x="829.6" y="510">±0.5</text>
<text x="829.6" y="514.3">±0.8</text>
<text x="668.4" y="519.9">.</text>
<text x="783.5" y="520">.</text>
<text x="799.1" y="519.9">.</text>
<text x="809.2" y="518.5">1000 UP TO 2000</text>
<text x="829.6" y="518.5">±1.2</text>
<text x="668.4" y="524.9">TOLERANCE CORRECTED</text>
<text x="777.2" y="524.8">04/05/2024</text>
<text x="793.8" y="524.8">03006330</text>
<text x="811.9" y="522.8">OVER 2000</text>
<text x="830.6" y="522.7">±2</text>
</g>
<g font-size="2.4">
<text x="4.1" y="556.9" transform="rotate(-90 4.1 556.9)">Uploading\2022-23\P23Y5\P23Y5B153012.dft</text>
<text x="4.1" y="584.1" transform="rotate(-90 4.1 584.1)">\\srv01102\ExDM</text>
</g>
<g font-size="2.1">
<text x="811.5" y="406.1">UNSPECIFIED TOL.(FAB)</text>
<text x="812.5" y="408.5">FOR ANGULAR IN mm.</text>
<text x="811.6" y="427.7">UNSPECIFIED TOL.(FAB)</text>
<text x="813.6" y="430.1">FOR LINEAR IN mm.</text>
<text x="811.7" y="466.1">UNSPECIFIED TOL.(M/C)</text>
<text x="812.5" y="468.5">FOR ANGULAR IN mm.</text>
<text x="811.7" y="487.6">UNSPECIFIED TOL.(M/C)</text>
<text x="813.6" y="489.9">FOR LINEAR IN mm.</text>
</g>
</svg>
